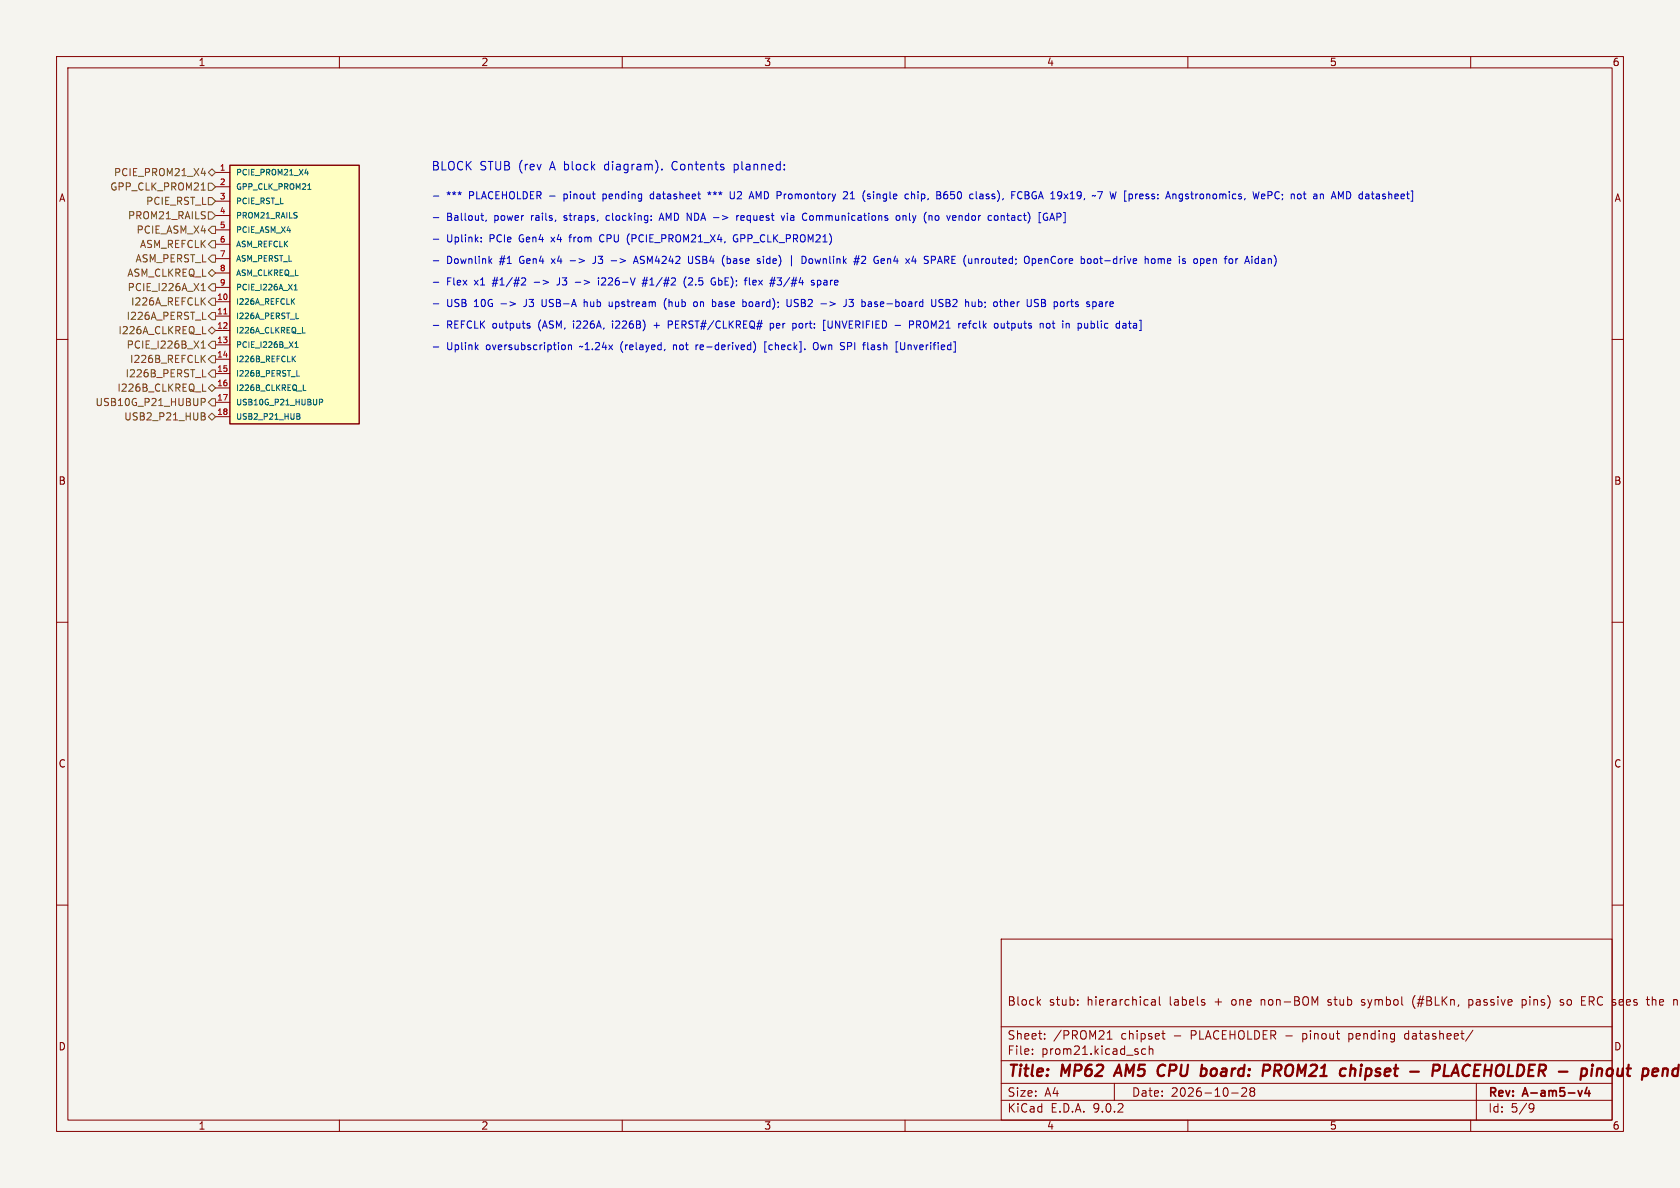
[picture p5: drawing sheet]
<svg xmlns="http://www.w3.org/2000/svg" width="297mm" height="210mm" viewBox="0 0 297 210" stroke-linecap="round" stroke-linejoin="round" font-family="sans-serif">
<path d="M0 0h297v210h-297z" fill="#f5f4ef" stroke="#f5f4ef" stroke-width=".18"/>
<g fill="none" stroke="#840000" stroke-width=".18">
<path d="M10 10h277v190h-277zM12 12h273v186h-273zM60 10v2M110 10v2M160 10v2M210 10v2M260 10v2M10 60h2M285 60h2M10 110h2M285 110h2M10 160h2"/>
<path d="M177 166h108v32h-108zM183.5 177.1l.5 .6M184 176.7l-.6 .6M190.5 177.6v.1M190.5 176.8v.1M203.6 176.8h.6v.9M204.2 177.1h-.5a.29 .29 0 0 0-.2 .3 .29 .29 0 0 0 .2 .3l.5-.1M205 176.2v1.3l.2 .2M213 177.3v.3M234.7 177.6l.2 .1M234.8 176.8v.3M240.7 177.6l.4 .1"/>
<path d="M240.9 176.7l-.2 .2 .2 .3M250.2 176a1.72 1.72 0 0 0 0 2.3M259.7 176.8h.5M259.7 177.6h.5M259.7 176.7v1.5M269.1 176.8l.4-.1 .3 .3M269.1 176.7v1.5M269.8 177.4l-.3 .3-.4-.1M276.4 176.8l-.4-.1-.2 .2 .1 .2 .5 .2v.3h-.6M279.6 177.7h.7M279.6 176.2h.7M285 160h2"/>
<path d="M292.1 176.2v1.5M292.5 176.7l-.4 .1M60 198v2M110 198v2M160 198v2M177 194.5h108M177 191.5h108M177 187.5h108M177 181.5h108M182.5 186.3v.1M182.5 185.5v.1M184.7 183.6v.1"/>
<path d="M184.7 182.8v.1M195.7 183.7h.9M195.7 182.6l.5-.4v1.5M197 191.5v3M202.5 185.5l-.4-.1-.3 .3v.4l.2 .2h.5M203.2 185.5l.2-.1 .3 .1 .1 .9M203.2 184.9v1.5M205.4 182.7h.6M205.6 182.2v1.3l.4 .2M210 198v2M217.7 193.2h1.2M219.5 192.4l.6-.1 .2 .1 .1 .3-.9 1.1h.9"/>
<path d="M221.2 192.9l-.2-.2 .2-.4 .5 .1 .1 .2-.3 .3M221.2 192.9l-.2 .3v.5l.2 .1 .5-.1 .1-.2-.1-.4-.2-.2M221.2 192.9h.3M238.5 182.7v1.5M238.5 183.6l.1 .1M238.6 182.7l-.1 .1M248.6 182.7l-.3 .3v.4l.3 .3M260 198v2M260.4 182.1l-1.3 2M261 191.5v6.5M270.6 195.1l.5 .1a.99 .99 0 0 1-.4 1.4h-.2M271.2 195.7l-.3 .3h-.3"/>
</g>
<path d="M279.7 192.8l-.4 1M280.6 192.2l-.4 1.1h.9M280.9 192.8v1" fill="none" stroke="#840000" stroke-width=".3"/>
<g fill="none" stroke="#840000" stroke-width=".4">
<path d="M197.8 188.2l-.9 2M204.9 190.1l.3 .1 .5-.1M205.6 188.2l-.4 .1-.3 .2M224.4 188.3a.53 .53 0 0 1 0 .8M225.3 189.3h.8M226.2 188.2h-.7l-.3 2M238.8 189.1a.49 .49 0 0 1 .8 .1l-.1 1M238.9 188.2l-.3 2M254.4 189.1a.51 .51 0 0 0-.2-.9h-.7l-.3 2M255.5 188.2l-.3 2h1M256.5 190.2l1-2 .4 2M256.8 189.6h1"/>
<path d="M284.2 189.1a.52 .52 0 0 1 .5-.2 .52 .52 0 0 1 .4 .4v.5a.55 .55 0 0 1-.6 .4 .55 .55 0 0 1-.5-.4zM296.1 188.9l.6 .1M296.6 190.1l-.3 .1M296.8 188.2l-.3 2"/>
</g>
<path d="M40.6 29.2h22.9v45.7h-22.9z" fill="#ffffc2"/>
<path d="M40.6 29.2h22.9v45.7h-22.9z" fill="none" stroke="#840000" stroke-width=".25"/>
<g fill="none" stroke="#840000" stroke-width=".18">
<path d="M38.1 30.5h2.5M38.1 33h2.5M38.1 35.6h2.5M38.1 38.1h2.5M38.1 40.6h2.5M38.1 43.2h2.5M38.1 45.7h2.5M38.1 48.3h2.5M38.1 50.8h2.5M38.1 53.3h2.5M38.1 55.9h2.5M38.1 58.4h2.5"/>
<path d="M38.1 61h2.5M38.1 63.5h2.5M38.1 66h2.5M38.1 68.6h2.5M38.1 71.1h2.5M38.1 73.7h2.5"/>
</g>
<g fill="none" stroke="#006464" stroke-width=".18">
<path d="M53.9 30.6h.6M54.4 30.3v.6M54.4 33.5h.6M51.7 53.2l.4 .6M52 51.3h.6M52 50.5l.3-.2v1M52.1 52.8l-.6 .6M52.3 56.3h.5M53.5 58.9h.4M51.8 63.4l.4 .6M52.1 61.4h.6M52.1 60.7l.3-.3v1"/>
<path d="M52.2 63l-.5 .5M52.5 73.1l.4 .1 .1 .2-.2 .2M52.5 73.6h.3M52.5 66.5h.4M52.8 73.6l.2 .2v.2l-.5 .1M53.6 69h.5M56.5 70.6h.4l.1 .2-.1 .3h-.4"/>
</g>
<path d="M39.6 55.5h.5" fill="none" stroke="#a90000" stroke-width=".18"/>
<g fill="none" stroke="#725600" stroke-width=".18">
<path d="M35.6 33.6h.7M35.6 30.6h.8M36.2 30.2v.9M36.8 32.4h.7l.6 .6-.6 .7h-.7zM36.8 37.5h.7l.6 .6-.6 .6h-.7zM36.8 34.9h.7l.6 .7-.6 .6h-.7zM36.8 30.5l.7-.7 .6 .7-.6 .6zM35.6 50.5l.3-.4v1.3M35.6 51.4h.7M35.8 53.2l.5 .7M35.8 59h.6M35.8 56.5h.6"/>
<path d="M36.3 52.6l-.7 .8M36.8 58.4l.7-.6 .6 .6-.6 .7zM36.8 48.3l.7-.7 .6 .7-.6 .6zM37.5 55.2h.6v1.3h-.6l-.7-.6zM37.5 50.2h.6v1.2h-.6l-.7-.6zM37.5 45.1h.6v1.3h-.6l-.7-.7zM37.5 42.5h.6v1.3h-.6l-.7-.6zM37.5 40h.6v1.3h-.6l-.7-.7zM37.5 52.7h.6v1.3h-.6l-.7-.7zM35.6 70.4h.5l.2 .3-.1 .3-.6 .1M35.6 73l.6 .1v.2l-.2 .3M35.6 73.6h.4"/>
<path d="M35.6 61.5h.7M35.6 60.6l.3-.3v1.2M35.8 63.4l.5 .7M35.8 69.2h.6M35.8 66.6h.6M36 73.6l.3 .2-.1 .3-.6 .1M36.3 62.8l-.7 .7M36.8 73.7l.7-.7 .6 .7-.6 .6zM36.8 68.6l.7-.7 .6 .7-.6 .6zM37.5 70.5h.6v1.3h-.6l-.7-.7zM37.5 65.4h.6v1.3h-.6l-.7-.7zM37.5 62.9h.6v1.2h-.6l-.7-.6z"/>
<path d="M37.5 60.3h.6v1.3h-.6l-.7-.6z"/>
</g>
<g fill="none" stroke="#0000c2" stroke-width=".18">
<path d="M76.6 38.5h1M76.6 34.7h1M81.6 34.1l-.3 .1M85 38.1h.5M85.3 38.9l.2 .1M86 38.9l-.1 .2M106.6 34.3v1.3M106.6 35.1h.1M106.7 34.3l-.1 .1M107.4 38.1l-.3 .3v.3l.3 .3M115.1 38.8v.2M115.1 38.2v.1"/>
<path d="M115.4 34.3l-.3 .1-.2 .1 .1 .5 .4 .1M116.6 38.6h.6M116.9 37.7l-.4 1.3M117 29.9v.1M125.1 34.1l.3 .1M125.4 33.9v.3M125.4 34.2l-.2 .2M125.4 34.2l.2 .2M125.7 34.1l-.3 .1M129.1 33.9v1l.2 .2h.4l.1-.2v-1M129.8 29v1.5M129.8 30h.1"/>
<path d="M129.9 29l-.1 .1M130.2 38.1v.9M130.6 38.1l-.4 .3M131.4 38.1h-.2l-.2 .2v.6l.4 .1M131.6 38.4l-.6 .1M132.5 34.8h.6M132.8 33.9l.5 1.2M138.1 38.1l.3 .9 .3-.9M139.2 37.7v.1M139.2 38.1v.9M143.2 38.2l-.1 .2 .1 .5M149.1 34l.5-.1 .2 .3-.7 .9h.7"/>
<path d="M150.3 35.1h.7M150.4 34.2h-.1M153.8 34.4l-.3-.1-.2 .2 .1 .2 .4 .1v.3h-.5M158.5 38.2l.2-.1 .3 .1 .1 .5-.1 .2-.3 .1-.2-.2zM159.6 38.1v.9M160 38.1l-.4 .1M160.2 34.3l.4 .1M160.6 35.1h-.4M161.1 34.4l.2-.1 .3 .1 .1 .7M161.1 33.9v1.2M164.3 38.2h.4l.1 .8M167.4 33.9h-.3a.86 .86 0 0 0 0 1.2l.4-.1 .1-.4-.3-.2h-.3l-.2 .2"/>
<path d="M168.6 38.1l.3 .1 .1 .2-.6 .1M168.9 38.9l-.3 .1M172.6 35.1h.2M173.6 34.3l-.4 .1M173.7 34.7h-.3l-.2 .1v.3h.5M175.9 38.2l.3-.1 .2 .3v.4l-.2 .2-.3-.1M180.7 34a.6 .6 0 0 0-.9 .4 .6 .6 0 0 0 .6 .7l.3-.1M181.2 34.5h.4M181.6 33.9h-.4v1.2h.5M185.2 37.7a.59 .59 0 0 0-.8 .6 .59 .59 0 0 0 .8 .6v-.5h-.2M185.7 38.6h.6M186 37.7l-.4 1.3"/>
<path d="M194 33.9h.9l-.6 1.2M198.8 35.6h.3M198.8 33.8h.3M209 34.4l-.3-.1-.3 .2 .2 .6h.4M209 34.3v1l-.2 .3-.3-.1M223 34.7l.6-.1v-.2l-.4-.1-.2 .2 .1 .6h.5M224.2 34.5h.6l.1-.2-.1-.3-.6-.1v1.2M235.4 35.1l.4-1.2 .4 1.2M235.5 34.8h.6M76.6 57.5h1M76.6 53.7h1M76.6 46.1h1"/>
<path d="M76.6 49.9h1M76.6 42.3h1M85.1 42.6v.2M85.1 42v.1M86.6 46.1l.3 .5M86.9 45.7l-.4 .5M88.6 53.7h.9M90.1 53.3l1 .4-1 .4M92.3 49.2l.4-.1 .2 .4-.8 .9h.8M93.5 57.6l.2 .2-.2 .2M93.5 57.2h.2M95.8 52.9v1.1l.3 .2"/>
<path d="M98.7 50.3l-.3 .1M100.6 41.9h.4M100.8 46.1h1M100.8 41.6l-.1 1.2M101.7 49.9h1M103.3 52.9v1.3M103.6 53.3l-.3 .2M105.2 46.4l-.4 .2M105.8 49.1v.1M105.8 49.5v.9M106.4 41.5a.68 .68 0 0 0-.4 .6 .68 .68 0 0 0 .4 .7M107 49.7l-.7 .7h.8"/>
<path d="M107.7 53.3v.8l.3 .1 .2-.1M108 46.1h1M108.3 56.7v.2M108.3 57.2v.8M111.1 43l.2 .3M111.3 41.3l-.2 .3M112 46.6l.4-1.3 .4 1.3M112.1 46.2h.6M113.5 50.1h.9M113.6 49.5h.9M114 49l-.4 1.6M114.4 49l-.4 1.6"/>
<path d="M115.6 57.5h1M117.8 52.7a1.46 1.46 0 0 0 0 2M118.8 56.8l-.7-.1v1.3M118.8 57.3l-.7 .1M121.3 48.9a1.46 1.46 0 0 0 0 2M121.7 45.3v1l.3 .3 .3-.1 .1-.2v-1M121.9 49.1l-.2 .1M122.4 49.7l-.7 .7h.7M122.7 53.5l.3-.2 .3 .3-.1 .5-.3 .1-.2-.1M126.3 49.8h.2l-.1 .5-.3 .1-.3-.2M126.4 49.2l-.3-.1-.3 .2M127.1 53.8v.3"/>
<path d="M128.6 46.5l.3 .1M128.6 45.3v1.3M128.9 45.7l-.3 .1M130.2 42.2h.2M130.4 41.6a.59 .59 0 0 0-.8 .5 .59 .59 0 0 0 .8 .6v-.1M132.5 50.2l.2 .2M132.7 53.3l-.3 .3v.4l.3 .2M134.2 46.2l.2 .1-.2 .3M134.2 45.7l.2 .1M135 45.3v.1M135 45.7v.9M136.1 50.1h.9"/>
<path d="M136.2 57.2v1.2M136.2 57.2h.3l.3 .2-.1 .5h-.5M136.2 49.5h.9M137 49l-.4 1.6M137.4 49.1h.8M137.4 50.3l.5 .1M139.9 52.9l-.1 1.2-.2 .1-.4-.1M140.4 54.1l.5 .1M140.5 57.2l.3 .2v.4l-.3 .2M140.9 52.9h-.3l-.2 .3 .1 .3 .4 .1M143.6 45.9l-.4-.2-.2 .3 .1 .5 .3 .1 .2-.1M143.9 49.6l-.3-.1-.2 .2 .1 .2 .4 .1v.3h-.5"/>
<path d="M144.5 49.6l.4-.1 .2 .3-.1 .5h-.5M144.5 49.5v1.3M145.9 56.6h-.3v1.8h.3M146.4 56.7v1.1l.1 .1 .4 .1M146.7 53.3l1 .4-1 .4M149.6 52.9v.9l-.2 .3M150.1 52.9h.8l-.5 .5 .4 .1v.6l-.2 .1-.5-.1M150.9 46.3h.9M151 45.7h1M151.8 45.2l-.3 1.6M152.3 45.4l.2-.1 .5 .1M153 45.9l-.7 .7h.7"/>
<path d="M155.9 45.7l.4 .1 .1 .2-.6 .2M156.3 46.5l-.4 .1M158.2 57.5h1M160.8 57.4l.6-.1 .1-.1v-.3l-.7-.2v1.3M162.1 57.4h.4M162.5 56.7h-.4v1.3M164.7 52.9v1.1l.3 .2 .3-.1 .1-.1v-1.1M165.9 46.2h.6M166.2 45.3l-.5 1.3M166.7 53l-.5-.1-.2 .1v.4l.6 .3 .1 .3-.2 .2-.5-.1M170.3 57.2h.3l.2 .3-.6 .1M170.3 57.9h.5"/>
<path d="M171.2 57.2h.5M173 54.1l.4 .1M173 52.9v1.3M173.4 53.3l-.4 .1M177 57.2l.1 .7 .3 .1 .1-.1M177.5 57.2v.8M177.7 53.4h.4v.8M182.5 45.8l.4-.1 .2 .3-.1 .5h-.5M182.5 45.7v1.3M184.1 53.5h.5M184.1 45.8l-.3-.1-.2 .2v.6h.5M184.2 46l-.6 .2"/>
<path d="M184.6 53.5l.1 .1M184.7 53l-.6-.1v1.3h.5M184.7 53.5h-.1M185.1 57.2h.3l.2 .2v.4l-.2 .2-.3-.1-.1-.1zM186 57.2h.5M189.3 53.3h.5M189.4 52.9v1.1l.2 .2M192.9 57.9l.4 .1M192.9 56.7v1.3M193.3 57.2h-.4M193.4 45.9l.2-.2 .4 .2v.4l-.1 .2-.3 .1-.2-.1zM194.5 53.3h.2l.2 .2v.7"/>
<path d="M194.9 53.7h-.4M194.9 54.1l-.4 .1M198.6 57.2h.4l.1 .8M199.1 57.5h-.5M199.1 57.9l-.5 .1M199.5 57.2h.5M199.7 56.7v1.1l.3 .2M203.6 45.9l.2-.2 .3 .2 .1 .4-.1 .2-.3 .1-.2-.1zM204.8 45.9l.3-.2 .2 .2M204.8 45.7v.9M205.3 45.9l.2-.2 .3 .2M205.3 45.9v.7"/>
<path d="M211.3 45.7l.3 .1 .1 .2-.1 .5-.3 .1M214.5 45.7v.9M214.8 45.7l-.3 .2M220.1 46.6l.4-1.3 .4 1.3M220.2 46.2h.6M224.2 45.7v.9M224.4 45.7l-.2 .2M76.6 61.3h1M84.2 61.3l.3 .5M84.5 61l-.5 .5M99.4 61h.3l.2 .2-.1 .6h-.4M100.5 61.1l.2-.1h.3v.8"/>
<path d="M100.5 61v.8M117.5 61.8v.1M119.1 61v.8M119.2 61l-.1 .1M123 61v.8M123.4 61l-.4 .2M133.2 60.4a1.46 1.46 0 0 1 0 1.9M135.5 60.4h-.3v1.8h.3M144.6 60.7l-.3-.2a.43 .43 0 0 0-.5 .5v.4a.43 .43 0 0 0 .3 .4 .43 .43 0 0 0 .5-.2M149.1 60.5l.2 .1M149.2 61.3l.1 .2-.1 .3M153.4 60.5v1.1l.2 .2"/>
<path d="M158.4 62.2h.3M158.4 60.4h.3M159.2 60.5v1.1l.1 .2h.4"/>
</g>
<g font-size="2.8" fill="#840000">
<text x="178" y="190.9">Title:</text>
<text x="187.7" y="190.9">MP62</text>
<text x="198.1" y="190.9">AM5</text>
<text x="206.3" y="190.9">CPU</text>
<text x="214.7" y="190.9">board:</text>
<text x="226.5" y="190.9">PROM21</text>
<text x="241" y="190.9">chipset</text>
<text x="254.1" y="190.9">-</text>
<text x="258.9" y="190.9">PLACEHOLDER -</text>
<text x="286.8" y="190.9">pinout</text>
</g>
<g font-size="2.1" fill="#0000c2">
<text x="76.2" y="30.2">BLOCK</text>
<text x="84.8" y="30.2">STUB (rev</text>
<text x="97.4" y="30.2">A block</text>
<text x="107.3" y="30.2">diagram).</text>
<text x="119.4" y="30.2">Contents</text>
<text x="130.4" y="30.2">planned:</text>
</g>
<g font-size="2.1" fill="#840000">
<text x="178" y="178">Block</text>
<text x="185.4" y="178">stub:</text>
<text x="192.2" y="178">hierarchical</text>
<text x="206.9" y="178">labels</text>
<text x="215" y="178">+</text>
<text x="218.1" y="178">one</text>
<text x="223.4" y="178">non-BOM</text>
<text x="235.5" y="178">stub</text>
<text x="241.5" y="178">symbol</text>
<text x="250.7" y="178">(#BLKn,</text>
<text x="260.8" y="178">passive</text>
<text x="270.4" y="178">pins)</text>
<text x="277.3" y="178">so</text>
<text x="281.2" y="178">ERC</text>
<text x="286.8" y="178">sees</text>
<text x="293.1" y="178">the</text>
<text x="178" y="184">Sheet:</text>
<text x="186.2" y="184">/PROM21</text>
<text x="198.2" y="184">chipset</text>
<text x="207.6" y="184">-</text>
<text x="210.8" y="184">PLACEHOLDER -</text>
<text x="230.8" y="184">pinout</text>
<text x="239.1" y="184">pending</text>
<text x="249.2" y="184">datasheet/</text>
<text x="178" y="186.7">File:</text>
<text x="184.1" y="186.7">prom21.kicad_sch</text>
<text x="178" y="196.9">KiCad</text>
<text x="178" y="194.1">Size:</text>
<text x="184.7" y="194.1">A4</text>
<text x="185.7" y="196.9">E.D.A.</text>
<text x="193.3" y="196.9">9.0.2</text>
<text x="200" y="194.1">Date:</text>
<text x="207" y="194.1">2026-10-28</text>
<text x="263" y="194.3">Rev:</text>
<text x="263" y="196.9">Id:</text>
<text x="267.1" y="196.9">5/9</text>
<text x="269.4" y="194.3">A-am5-v4</text>
</g>
<g font-size="1.8" fill="#840000">
<text x="35" y="11.9">1</text>
<text x="85" y="11.9">2</text>
<text x="135" y="11.9">3</text>
<text x="185" y="11.9">4</text>
<text x="235" y="11.9">5</text>
<text x="285" y="11.9">6</text>
<text x="10.3" y="35.9">A</text>
<text x="285.3" y="35.9">A</text>
<text x="10.3" y="85.9">B</text>
<text x="285.3" y="85.9">B</text>
<text x="10.3" y="135.9">C</text>
<text x="285.3" y="135.9">C</text>
<text x="10.3" y="185.9">D</text>
<text x="285.3" y="185.9">D</text>
<text x="35" y="199.9">1</text>
<text x="85" y="199.9">2</text>
<text x="135" y="199.9">3</text>
<text x="185" y="199.9">4</text>
<text x="235" y="199.9">5</text>
<text x="285" y="199.9">6</text>
</g>
<g font-size="1.8" fill="#725600">
<text x="19.4" y="33.9">GPP_CLK_PROM21</text>
<text x="20" y="31.3">PCIE_PROM21_X4</text>
<text x="22.5" y="39">PROM21_RAILS</text>
<text x="24" y="41.5">PCIE_ASM_X4</text>
<text x="25.7" y="36.4">PCIE_RST_L</text>
<text x="23.9" y="46.6">ASM_PERST_L</text>
<text x="24.6" y="44">ASM_REFCLK</text>
<text x="22.4" y="49.1">ASM_CLKREQ_L</text>
<text x="22.5" y="51.7">PCIE_I226A_X1</text>
<text x="20.8" y="59.3">I226A_CLKREQ_L</text>
<text x="22.3" y="56.7">I226A_PERST_L</text>
<text x="23.1" y="54.2">I226A_REFCLK</text>
<text x="22.3" y="61.8">PCIE_I226B_X1</text>
<text x="22.9" y="64.4">I226B_REFCLK</text>
<text x="16.8" y="72">USB10G_P21_HUBUP</text>
<text x="20.7" y="69.4">I226B_CLKREQ_L</text>
<text x="22.1" y="66.9">I226B_PERST_L</text>
<text x="21.9" y="74.5">USB2_P21_HUB</text>
</g>
<g font-size="1.8" fill="#0000c2">
<text x="78.9" y="35.3">***</text>
<text x="83" y="35.3">PLACEHOLDER -</text>
<text x="100.1" y="35.3">pinout</text>
<text x="107.2" y="35.3">pending</text>
<text x="115.8" y="35.3">datasheet</text>
<text x="126.2" y="35.3">***</text>
<text x="130.3" y="35.3">U2</text>
<text x="134" y="35.3">AMD Promontory</text>
<text x="151" y="35.3">21</text>
<text x="154.6" y="35.3">(single</text>
<text x="162.3" y="35.3">chip,</text>
<text x="168.1" y="35.3">B650</text>
<text x="174.1" y="35.3">class),</text>
<text x="181.7" y="35.3">FCBGA 19x19,</text>
<text x="196.5" y="35.3">~7</text>
<text x="199.8" y="35.3">W [press:</text>
<text x="210.1" y="35.3">Angstronomics,</text>
<text x="225.7" y="35.3">WePC;</text>
<text x="232.5" y="35.3">not</text>
<text x="236.7" y="35.3">an</text>
<text x="240.2" y="35.3">AMD datasheet]</text>
<text x="78.9" y="39.1">Ballout,</text>
<text x="87.5" y="39.1">power</text>
<text x="94.2" y="39.1">rails,</text>
<text x="100.2" y="39.1">straps,</text>
<text x="107.8" y="39.1">clocking:</text>
<text x="117.5" y="39.1">AMD NDA -&gt;</text>
<text x="131.7" y="39.1">request</text>
<text x="139.9" y="39.1">via</text>
<text x="143.7" y="39.1">Communications</text>
<text x="160.5" y="39.1">only</text>
<text x="165.6" y="39.1">(no</text>
<text x="169.9" y="39.1">vendor</text>
<text x="177.4" y="39.1">contact)</text>
<text x="186.5" y="39.1">[GAP]</text>
<text x="78.9" y="46.7">Downlink</text>
<text x="78.9" y="42.9">Uplink:</text>
<text x="86.6" y="42.9">PCIe</text>
<text x="88.5" y="46.7">#1</text>
<text x="92" y="42.9">Gen4</text>
<text x="92.1" y="46.7">Gen4</text>
<text x="97.9" y="42.9">x4</text>
<text x="98" y="46.7">x4</text>
<text x="101.3" y="42.9">from</text>
<text x="101.4" y="46.7">-&gt;</text>
<text x="105.7" y="46.7">J3</text>
<text x="106.9" y="42.9">CPU</text>
<text x="109.1" y="46.7">-&gt;</text>
<text x="111.9" y="42.9">(PCIE_PROM21_X4,</text>
<text x="113.4" y="46.7">ASM4242</text>
<text x="123.1" y="46.7">USB4</text>
<text x="129.3" y="46.7">(base</text>
<text x="130.9" y="42.9">GPP_CLK_PROM21)</text>
<text x="135.8" y="46.7">side)</text>
<text x="141.7" y="46.7">|</text>
<text x="144" y="46.7">Downlink</text>
<text x="153.6" y="46.7">#2</text>
<text x="157.2" y="46.7">Gen4</text>
<text x="163.1" y="46.7">x4</text>
<text x="166.5" y="46.7">SPARE (unrouted;</text>
<text x="184.6" y="46.7">OpenCore</text>
<text x="194.8" y="46.7">boot-drive</text>
<text x="206.3" y="46.7">home</text>
<text x="212.6" y="46.7">is</text>
<text x="215.4" y="46.7">open</text>
<text x="221.1" y="46.7">for</text>
<text x="224.9" y="46.7">Aidan)</text>
<text x="78.9" y="50.6">Flex</text>
<text x="84" y="50.6">x1</text>
<text x="87.4" y="50.6">#1/#2</text>
<text x="94.9" y="50.6">-&gt;</text>
<text x="99.2" y="50.6">J3</text>
<text x="102.5" y="50.6">-&gt;</text>
<text x="106.8" y="50.6">i226-V</text>
<text x="114.9" y="50.6">#1/#2</text>
<text x="122.4" y="50.6">(2.5</text>
<text x="127.4" y="50.6">GbE);</text>
<text x="133.6" y="50.6">flex</text>
<text x="138.3" y="50.6">#3/#4</text>
<text x="145.7" y="50.6">spare</text>
<text x="78.9" y="58.2">REFCLK</text>
<text x="78.9" y="54.4">USB</text>
<text x="83.9" y="54.4">10G</text>
<text x="87.2" y="58.2">outputs</text>
<text x="93.1" y="54.4">J3</text>
<text x="95.4" y="58.2">(ASM,</text>
<text x="96.4" y="54.4">USB-A</text>
<text x="101.8" y="58.2">i226A,</text>
<text x="104.1" y="54.4">hub</text>
<text x="108.7" y="54.4">upstream</text>
<text x="108.9" y="58.2">i226B)</text>
<text x="116.4" y="58.2">+</text>
<text x="118.6" y="54.4">(hub</text>
<text x="119.2" y="58.2">PERST#/CLKREQ#</text>
<text x="124.1" y="54.4">on</text>
<text x="127.6" y="54.4">base</text>
<text x="133.2" y="54.4">board);</text>
<text x="137.4" y="58.2">per</text>
<text x="141.2" y="54.4">USB2</text>
<text x="141.6" y="58.2">port:</text>
<text x="147.2" y="58.2">[UNVERIFIED</text>
<text x="147.4" y="54.4">-&gt;</text>
<text x="151.7" y="54.4">J3</text>
<text x="155" y="54.4">base-board</text>
<text x="162.8" y="58.2">PROM21</text>
<text x="167.6" y="54.4">USB2</text>
<text x="171.7" y="58.2">refclk</text>
<text x="173.8" y="54.4">hub;</text>
<text x="178.3" y="58.2">outputs</text>
<text x="179" y="54.4">other</text>
<text x="185" y="54.4">USB</text>
<text x="186.5" y="58.2">not</text>
<text x="190" y="54.4">ports</text>
<text x="190.7" y="58.2">in</text>
<text x="193.7" y="58.2">public</text>
<text x="196" y="54.4">spare</text>
<text x="200.6" y="58.2">data]</text>
<text x="78.9" y="62">Uplink</text>
<text x="86" y="62">oversubscription</text>
<text x="102.8" y="62">~1.24x</text>
<text x="110.2" y="62">(relayed,</text>
<text x="119.7" y="62">not</text>
<text x="123.9" y="62">re-derived)</text>
<text x="136.2" y="62">[check].</text>
<text x="145.1" y="62">Own</text>
<text x="150.1" y="62">SPI</text>
<text x="154.3" y="62">flash</text>
<text x="160.2" y="62">[Unverified]</text>
</g>
<g font-size="1.4" fill="#a90000">
<text x="38.8" y="30.2">1</text>
<text x="38.8" y="32.8">2</text>
<text x="38.8" y="35.3">3</text>
<text x="38.8" y="37.8">4</text>
<text x="38.8" y="40.4">5</text>
<text x="38.8" y="42.9">6</text>
<text x="38.8" y="45.5">7</text>
<text x="38.3" y="53.1">10</text>
<text x="38.8" y="48">8</text>
<text x="38.8" y="50.5">9</text>
<text x="38.3" y="55.6">11</text>
<text x="38.3" y="58.2">12</text>
<text x="38.3" y="60.7">13</text>
<text x="38.3" y="63.2">14</text>
<text x="38.3" y="65.8">15</text>
<text x="38.3" y="68.3">16</text>
<text x="38.3" y="70.9">17</text>
<text x="38.3" y="73.4">18</text>
</g>
<g font-size="1.4" fill="#006464">
<text x="41.7" y="31.2">PCIE_PROM21_X4</text>
<text x="41.7" y="33.7">GPP_CLK_PROM21</text>
<text x="41.7" y="36.3">PCIE_RST_L</text>
<text x="41.7" y="38.8">PROM21_RAILS</text>
<text x="41.7" y="41.4">PCIE_ASM_X4</text>
<text x="41.7" y="43.9">ASM_REFCLK</text>
<text x="41.7" y="46.4">ASM_PERST_L</text>
<text x="41.7" y="49">ASM_CLKREQ_L</text>
<text x="41.7" y="51.5">PCIE_I226A_X1</text>
<text x="41.7" y="54.1">I226A_REFCLK</text>
<text x="41.7" y="56.6">I226A_PERST_L</text>
<text x="41.7" y="59.1">I226A_CLKREQ_L</text>
<text x="41.7" y="61.7">PCIE_I226B_X1</text>
<text x="41.7" y="64.2">I226B_REFCLK</text>
<text x="41.7" y="66.8">I226B_PERST_L</text>
<text x="41.7" y="69.3">I226B_CLKREQ_L</text>
<text x="41.7" y="71.8">USB10G_P21_HUBUP</text>
<text x="41.7" y="74.4">USB2_P21_HUB</text>
</g>
</svg>
